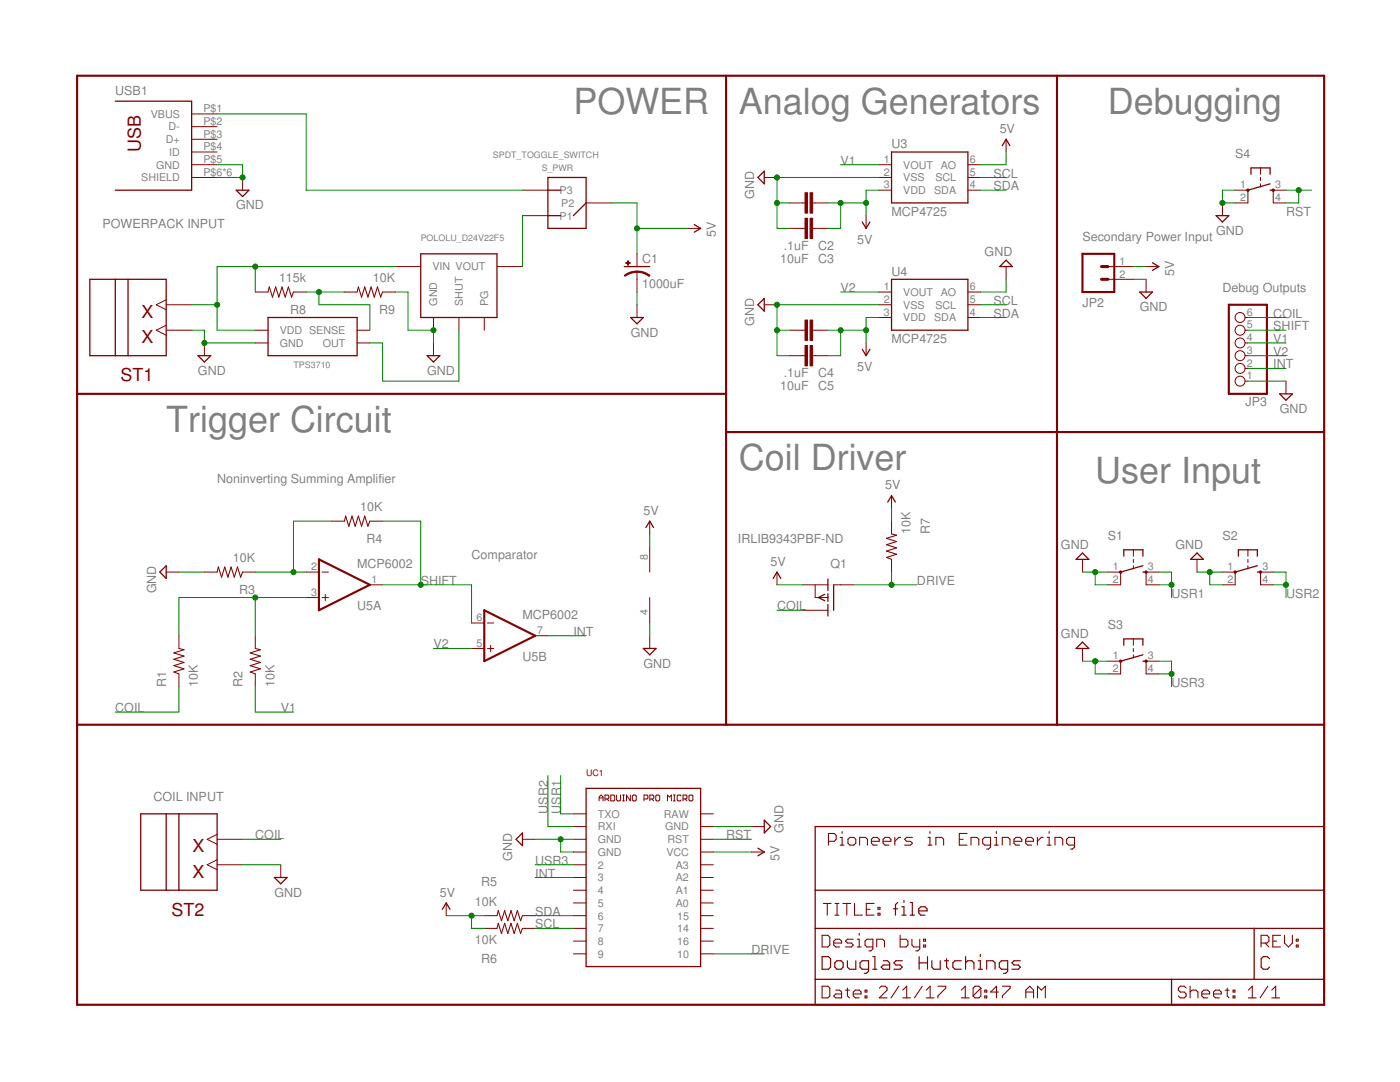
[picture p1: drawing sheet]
<svg xmlns="http://www.w3.org/2000/svg" width="279mm" height="216mm" viewBox="0 0 279 216" stroke-linecap="round" stroke-linejoin="round" font-family="sans-serif">
<g fill="none" stroke="#800000" stroke-width=".42">
<path d="M15.4 15.1h248.9v185.4h-248.9zM144.9 15.1v129.5M210.9 15.1v129.5M216 50.7h6.4v7.6h-6.4zM15.4 78.6h129.5M245.2 60.8h7.6v17.8h-7.6zM144.9 86.2h119.4M63.6 111.6l10.2 5.1-10.2 5.1zM96.6 121.8l10.2 5.1-10.2 5zM15.4 144.6h248.9"/>
<circle cx="249" cy="38" r=".13"/>
<circle cx="254.1" cy="38" r=".13"/>
<circle cx="223.6" cy="114.2" r=".13"/>
<circle cx="228.7" cy="114.2" r=".13"/>
<circle cx="246.5" cy="114.2" r=".13"/>
<circle cx="251.6" cy="114.2" r=".13"/>
<circle cx="223.6" cy="131.9" r=".13"/>
<circle cx="228.7" cy="131.9" r=".13"/>
</g>
<g fill="none" stroke="#800000" stroke-width=".25">
<path d="M23 20.2h15.2v17.8h-15.2M47.1 38h2.6l-1.3 1.2zM109.3 35.4h7.7v10.2h-7.7zM109.3 38h2.6M152.5 34.1v2.6l-1.2-1.3zM177.9 30.3h15.3v10.2h-15.3zM200 29.1l.8-1.3 .7 1.3M249.7 34.8v-1.3h3.8v1.3M253.5 38h.6M253.5 36.7l-4.5 1.3M17.9 55.7h15.3v15.3h-15.3zM23 55.7v15.3"/>
<path d="M25.5 55.7v15.3M84 50.7h15.2v12.7h-15.2zM109.3 43h2.6M117 40.5l-2.6 2.5M124.6 53.2h5.1M138.6 44.8l1.2 .8-1.2 .7M152.5 59.5v2.6l-1.2-1.3zM172.1 44.3l.7 1.3 .8-1.3M177.9 55.7h15.3v10.2h-15.3zM200.8 51.9l1.3 1.3h-2.6zM227.5 58.3h2.5l-1.3 1.2zM230 52.4l1.3 .8-1.3 .8"/>
<path d="M242.7 43h2.5l-1.2 1.3zM39.5 71h2.6l-1.3 1.2zM53.5 63.4h17.8v7.6h-17.8zM85.2 71h2.6l-1.3 1.2zM125.9 63.4h2.5l-1.3 1.2zM172.1 69.7l.7 1.3 .8-1.3M255.4 78.6h2.5l-1.3 1.3zM33.2 112.9v2.5l-1.3-1.2zM128.9 105.3l.8-1.3 .7 1.3M154.3 115.4l.8-1.2 .7 1.2M164.6 118.6l-1.3 .6 1.3 .7M165.2 115.5v2.3"/>
<path d="M165.2 118.5v1.5M166.4 116.7v5.1M177.2 100.2l.7-1.3 .8 1.3M216 110.3l1.3 1.3h-2.5zM224.3 111v-1.3h3.8v1.3M228.1 114.2h.6M228.1 112.9l-4.5 1.3M238.9 110.3l1.3 1.3h-2.6zM247.1 111v-1.3h3.8v1.3M250.9 114.2h.7M250.9 112.9l-4.4 1.3M128.4 129.4h2.5l-1.2 1.3z"/>
<path d="M165.2 120.6v2.3M216 128.1l1.3 1.3h-2.5zM224.3 128.8v-1.3h3.8v1.3M228.1 131.9h.6M228.1 130.7l-4.5 1.2M117 157.3h22.8v35.6h-22.8zM28.1 162.4h15.2v15.2h-15.2zM33.2 162.4v15.2M35.7 162.4v15.2M54.8 175.1h2.5l-1.3 1.3zM104.3 166.2v2.5l-1.3-1.2zM151.3 169.2l1.2 .8-1.2 .8"/>
<path d="M152.5 163.7l1.3 1.2-1.3 1.3zM162.7 164.9h101.6v35.6h-101.6zM162.7 177.6h101.6M88.3 181.4l.7-1.2 .8 1.2M162.7 185.3h101.6M162.7 195.4h101.6M233.8 195.4v5.1M250.3 185.3v10.1"/>
</g>
<g fill="none" stroke="#800000" stroke-width=".21">
<path d="M53.5 58.3l.2-1 .7 2 .6-2 .6 2 .7-2 .6 2 .7-2 .6 2 .4-1M71.3 58.3l.2-1 .7 2 .6-2 .6 2 .7-2 .6 2 .6-2 .7 2 .3-1M43.3 114.2l.3-1.1 .6 2.1 .7-2.1 .6 2.1 .6-2.1 .7 2.1 .6-2.1 .6 2.1 .4-1M68.7 104l.3-1 .6 2 .7-2 .6 2 .6-2 .7 2 .6-2 .6 2 .4-1M177.9 106.5l1 .3-2 .6 2 .7-2 .6 2 .6-2 .7 2 .6-2 .6 1 .4M35.7 129.4l1 .2-2 .7 2 .6-2 .7 2 .6-2 .6 2 .7-2 .6 1 .4M50.9 129.4l1.1 .2-2.1 .7 2.1 .6-2.1 .7 2.1 .6-2.1 .6 2.1 .7-2.1 .6 1 .4M165.3 167.9h1.2l.4-.4v-.8l-.4-.4h-1.2v2.3M167.7 167.1h.4v1.5M167.7 168.6h.7M168.1 165.9v.4M169.6 167.1h.8l.4 .4v.8l-.4 .3h-.8l-.4-.3v-.8z"/>
<path d="M171.6 168.6v-1.5h1.1l.4 .4v1.1M173.9 167.9h1.6v-.4l-.4-.4h-.8l-.4 .4v.8l.4 .3h.8M176.2 167.9h1.6v-.4l-.4-.4h-.8l-.4 .4v.8l.4 .3h.8M178.6 167.1v1.5M179.7 167.1h-.3l-.8 .8M182.1 167.1h-1.2l-.4 .4 .4 .4h.8l.4 .4-.4 .3h-1.2M185.2 167.1h.4v1.5M185.2 168.6h.8M185.6 165.9v.4M186.8 168.6v-1.5h1.1l.4 .4v1.1M191.5 167.5h.7M193 166.3h-1.5v2.3h1.5"/>
<path d="M193.8 168.6v-1.5h1.1l.4 .4v1.1M197.7 168.6h-1.2l-.4-.3v-.8l.4-.4h1.2v1.9l-.4 .4h-.4M198.5 167.1h.3v1.5M198.5 168.6h.7M198.8 165.9v.4M200 168.6v-1.5h1.2l.4 .4v1.1M202.4 167.9h1.5v-.4l-.4-.4h-.7l-.4 .4v.8l.4 .3h.7M204.7 167.9h1.5v-.4l-.3-.4h-.8l-.4 .4v.8l.4 .3h.8M207 167.1v1.5M208.2 167.1h-.4l-.8 .8M209 167.1h.4v1.5M209 168.6h.8"/>
<path d="M209.4 165.9v.4M210.5 168.6v-1.5h1.2l.4 .4v1.1M214.4 168.6h-1.1l-.4-.3v-.8l.4-.4h1.1v1.9l-.4 .4h-.3M99.2 182.7l.2-1 .7 2 .6-2 .6 2 .7-2 .6 2 .7-2 .6 2 .4-1M99.2 185.3l.2-1.1 .7 2.1 .6-2.1 .6 2.1 .7-2.1 .6 2.1 .7-2.1 .6 2.1 .4-1M164.1 186.6h1.1l.4 .4v1.6l-.4 .4h-1.1zM164.1 196.8h1.1l.4 .4v1.5l-.4 .4h-1.1zM164.3 180.3h1.6M165.1 180.3v2.3M166.4 188.2h1.6v-.4l-.4-.4h-.8l-.4 .4v.8l.4 .4h.8M166.6 180.3h.8M166.6 182.6h.8"/>
<path d="M166.8 197.6h.8l.4 .4v1.1h-1.2l-.4-.4 .4-.4h1.2M167 180.3v2.3M168.2 180.3h1.6M168.7 197.6h.8M169 180.3v2.3M169.1 197.2v1.5l.4 .4M170.3 198.3h1.6v-.3l-.4-.4h-.8l-.4 .4v.7l.4 .4h.8M170.3 187.4h-1.2l-.4 .4 .4 .4h.8l.4 .4-.4 .4h-1.2M170.5 180.3v2.3h1.6M171.1 189h.8M171.1 187.4h.4v1.6M171.5 186.2v.4"/>
<path d="M172.6 198.7h.4v.4h-.4zM172.6 197.6h.4v.4h-.4zM172.9 181.4h.8M174.2 189h-1.2l-.4-.4v-.8l.4-.4h1.2v2l-.4 .3h-.4M174.5 180.3h-1.6v2.3h1.6M175 189v-1.6h1.1l.4 .4v1.2M175.2 182.2h.4v.4h-.4zM175.2 181.1h.4v.3h-.4zM175.5 197.2l.4-.4h.8l.3 .4v.4l-1.5 1.5h1.5M179.4 196.8l-1.6 2.3M179.6 186.6v2.4h1.2l.4-.4v-.8l-.4-.4h-1.2M180.2 199.1h1.5"/>
<path d="M180.2 197.6l.8-.8v2.3M182 187.4v1.2l.4 .4h1.2M183.6 187.4v2l-.4 .3h-.4M184.1 196.8l-1.6 2.3M184.3 188.6h.4v.4h-.4zM184.3 187.4h.4v.4h-.4zM184.8 199.1h1.6M184.8 197.6l.8-.8v2.3M187.2 196.8h1.5v.4l-1.5 1.5v.4M191.9 199.1h1.5M191.9 197.6l.7-.8v2.3M195.7 197.2v1.5l-.3 .4h-.8l-.4-.4"/>
<path d="M195.7 197.2l-.3-.4h-.8l-.4 .4v1.5M195.7 197.2l-1.5 1.5M196.5 198.7h.4v.4h-.4zM196.5 197.6h.4v.4h-.4zM199.3 198h-1.6l1.2-1.2v2.3M200 196.8h1.6v.4l-1.6 1.5v.4M204.7 198h1.6M204.7 199.1v-1.5l.8-.8 .8 .8v1.5M207.1 199.1v-2.3l.7 .8 .8-.8v2.3M236.7 197.2l-.4-.4h-.7l-.4 .4v.4l.4 .4h.7l.4 .3v.4l-.4 .4h-.7l-.4-.4M237.5 198l.4-.4h.8l.4 .4v1.1M237.5 196.8v2.3"/>
<path d="M239.8 198.3h1.6v-.3l-.4-.4h-.8l-.4 .4v.7l.4 .4h.8M242.2 198.3h1.5v-.3l-.3-.4h-.8l-.4 .4v.7l.4 .4h.8M244.5 197.6h.8M244.9 197.2v1.5l.4 .4M246.1 198.7h.4v.4h-.4zM246.1 197.6h.4v.4h-.4zM249.1 199.1h1.6M249.1 197.6l.8-.8v2.3M251.7 188.2h1.2l.3-.4v-.8l-.3-.4h-1.2v2.4M252.5 188.2l.7 .8M253 196.8l-1.5 2.3M253.8 199.1h1.6"/>
<path d="M253.8 197.6l.8-.8v2.3M254 187.8h.8M255.6 186.6h-1.6v2.4h1.6M256.3 186.6v1.6l.8 .8 .8-.8v-1.6M258.7 188.6h.4v.4h-.4zM258.7 187.4h.4v.4h-.4z"/>
</g>
<g fill="none" stroke="#800000" stroke-width=".23">
<path d="M180.4 179.7v.4M164.1 190.9h1.2l.5 .4v1.7l-.5 .4h-1.2zM166.6 192.1l.4-.4h.9l.4 .4v.9l-.4 .4h-.9l-.4-.4zM169.1 191.7v1.3l.4 .4h1.3v-1.7M173.3 193.4h-1.2l-.5-.4v-.9l.5-.4h1.2v2.1l-.4 .4h-.4M174.2 193.4h.8M174.2 190.9h.4v2.5M176.3 191.7h.8l.4 .4v1.3h-1.2l-.4-.4 .4-.4h1.2M178.3 181.3h.8M179.1 180.1l-.4 .4v2.1M180 180.9h.4v1.7M180 182.6h.8"/>
<path d="M180.1 191.7h-1.3l-.4 .4 .4 .5h.8l.5 .4-.5 .4h-1.2M181.7 182.6h.8M181.7 180.1h.4v2.5M183.3 181.8h1.7v-.5l-.4-.4h-.8l-.5 .4v.9l.5 .4h.8M183.4 190.9v2.5M183.4 192.1h1.7M185.1 190.9v2.5M186 191.7v1.3l.4 .4h1.2v-1.7M188.5 191.7h.8M188.9 191.3v1.7l.4 .4M191.9 191.7h-1.3l-.4 .4v.9l.4 .4h1.3M192.7 192.1l.4-.4h.9l.4 .4v1.3"/>
<path d="M192.7 190.9v2.5M195.2 193.4h.9M195.2 191.7h.4v1.7M195.6 190.5v.4M196.9 193.4v-1.7h1.3l.4 .4v1.3M201.1 193.4h-1.2l-.5-.4v-.9l.5-.4h1.2v2.1l-.4 .4h-.4M203.6 191.7h-1.2l-.4 .4 .4 .5h.8l.4 .4-.4 .4h-1.2M253.4 191.3l-.5-.4h-.8l-.4 .4v1.7l.4 .4h.8l.5-.4"/>
</g>
<g fill="none" stroke="#800000" stroke-width=".2">
<path d="M38.2 32.9h5.1M38.2 35.4h5.1M38.2 22.7h5.1M38.2 25.3h5.1M38.2 27.8h5.1M38.2 30.3h5.1M48.4 35.4v2.6M104.3 38h5M152.5 35.4h2.6M175.4 32.9h2.5M175.4 35.4h2.5M175.4 38h2.5"/>
<path d="M193.2 32.9h2.5M193.2 35.4h2.5M193.2 38h2.5M200.8 27.8v2.5M246.5 38h2.5v2.5h-2.5M251.6 33.5v1.3M251.6 35.4v.6M251.6 36.7v.6M256.6 38h-2.5v2.5h2.5M33.2 59.8l-2 1 2 1M50.9 58.3h2.6M58.6 58.3h2.5"/>
<path d="M68.7 58.3h2.6M76.3 58.3h2.6M78.9 53.2h5.1M99.2 53.2h5.1M104.3 43h5M117 40.5h5M127.1 50.7v2.5M127.1 54.2v4.1M137.3 45.6h2.5M157.6 45.6h3.1M157.6 40.5h3.1M162.2 45.6h3"/>
<path d="M162.2 40.5h3M172.8 43v2.6M175.4 58.3h2.5M193.2 58.3h2.5M200.8 53.2v2.5M221.1 53.2h5.1M221.1 55.7h5.1M228.7 53.2h2.6M228.7 55.7v2.6M244 40.5v2.5M33.2 64.9l-2 1 2 1M33.2 65.9h5"/>
<path d="M33.2 60.8h5M40.8 68.4v2.6M50.9 65.9h2.6M50.9 68.4h2.6M71.3 65.9h2.5M71.3 68.4h2.5M86.5 63.4v2.5M86.5 68.4v2.6M91.6 63.4v2.5M96.6 63.4v2.5M127.1 60.8v2.6M152.5 60.8h2.6"/>
<path d="M157.6 65.9h3.1M157.6 71h3.1M162.2 65.9h3M162.2 71h3M172.8 68.4v2.6M175.4 60.8h2.5M175.4 63.4h2.5M193.2 60.8h2.5M193.2 63.4h2.5M248.5 65.9h.5M248.5 63.4h.5M248.5 71h.5"/>
<path d="M248.5 76.1h.5M248.5 73.5h.5M248.5 68.4h.5M256.6 76.1v2.5M177.9 98.9v2.6M33.2 114.2h2.5M40.8 114.2h2.5M48.4 114.2h2.5M61.1 119.2h2.5M61.1 114.2h2.5M64.3 119.2h1.3M64.3 114.2h1.3"/>
<path d="M64.9 118.6v1.3M66.2 104h2.5M73.8 116.7h2.5M73.8 104h2.5M129.7 104v2.5M129.7 109.1v5.1M129.7 119.2v5.1M155.1 114.2v2.5M160.1 116.7h5.1M162.7 116.7v2.5h2.5M166.5 116.7h3.8M177.9 104v2.5"/>
<path d="M177.9 111.6v2.6M216 111.6v2.6M221.1 114.2h2.5v2.5h-2.5M226.2 109.7v1.3M226.2 111.6v.6M226.2 112.9v.6M231.3 114.2h-2.6v2.5h2.6M238.9 111.6v2.6M244 114.2h2.5v2.5h-2.5M249 109.7v1.3M249 111.6v.6M249 112.9v.6"/>
<path d="M254.1 114.2h-2.5v2.5h2.5M35.7 126.9v2.5M35.7 134.5v2.5M50.9 126.9v2.5M50.9 134.5v2.5M94.1 129.4h2.5M94.1 124.3h2.5M97.3 129.4h1.3M97.3 124.3h1.3M97.9 128.8v1.2M106.8 126.9h2.5M129.7 126.9v2.5"/>
<path d="M160.1 121.8h5.1M216 129.4v2.5M221.1 131.9h2.5v2.6h-2.5M226.2 127.5v1.3M226.2 129.4v.6M226.2 130.7v.6M231.3 131.9h-2.6v2.6h2.6M119.6 159.8v-.8l.4-.4 .4 .4v.8M119.6 159.2h.8M120.7 159.4h.6l.2-.2v-.4l-.2-.2h-.6v1.2M121.1 159.4l.4 .4M121.9 158.6h.6l.2 .2v.8l-.2 .2h-.6z"/>
<path d="M123.1 158.6v1l.2 .2h.4l.1-.2v-1M124.2 158.6h.4M124.2 159.8h.4M124.4 158.6v1.2M125.8 158.6v1.2l-.8-1.2v1.2M126.2 158.8l.2-.2h.4l.2 .2v.8l-.2 .2h-.4l-.2-.2zM128.5 159.4h.6l.2-.2v-.4l-.2-.2h-.6v1.2M129.7 159.4h.6l.2-.2v-.4l-.2-.2h-.6v1.2M130.1 159.4l.4 .4M131.1 158.6h.3l.3 .2v.8l-.3 .2h-.3l-.2-.2v-.8zM133.2 159.8v-1.2l.4 .4 .4-.4v1.2M134.4 158.6h.4"/>
<path d="M134.4 159.8h.4M134.6 158.6v1.2M135.9 158.8l-.2-.2h-.4l-.2 .2v.8l.2 .2h.4l.2-.2M136.3 159.4h.6l.2-.2v-.4l-.2-.2h-.6v1.2M136.7 159.4l.4 .4M137.7 158.6h.4l.2 .2v.8l-.2 .2h-.4l-.2-.2v-.8zM43.3 167.5h5.1M43.3 172.6h5.1M43.3 171.6l-2 1 2 .9M43.3 166.5l-2 1 2 1M56 172.6v2.5M104.3 167.5h2.5"/>
<path d="M114.4 162.4h2.6M114.4 164.9h2.6M114.4 167.5h2.6M114.4 172.6h2.6M114.4 175.1h2.6M114.4 177.6h2.6M114.4 170h2.6M139.8 162.4h2.6M139.8 164.9h2.6M139.8 167.5h2.6M139.8 172.6h2.6M139.8 175.1h2.6"/>
<path d="M139.8 177.6h2.6M139.8 170h2.6M150 164.9h2.5M150 170h2.5M89 180.2v2.5M96.6 182.7h2.6M96.6 185.3h2.6M104.3 182.7h2.5M104.3 185.3h2.5M114.4 180.2h2.6M114.4 182.7h2.6M114.4 185.3h2.6"/>
<path d="M114.4 187.8h2.6M114.4 190.3h2.6M139.8 180.2h2.6M139.8 182.7h2.6M139.8 185.3h2.6M139.8 187.8h2.6M139.8 190.3h2.6"/>
<circle cx="247.5" cy="76.1" r=".99"/>
<circle cx="247.5" cy="73.5" r=".99"/>
<circle cx="247.5" cy="63.4" r=".99"/>
<circle cx="247.5" cy="71" r=".99"/>
<circle cx="247.5" cy="65.9" r=".99"/>
<circle cx="247.5" cy="68.4" r=".99"/>
</g>
<path d="M219.8 55.7h1.3M219.8 53.2h1.3" fill="none" stroke="#800000" stroke-width=".61"/>
<g fill="#800000" stroke="#800000" stroke-width=".2">
<path d="M160.7 43.5h.5v4.1h-.5z"/>
<path d="M161.7 43.5h.5v4.1h-.5z"/>
<path d="M160.7 38.5h.5v4h-.5z"/>
<path d="M161.7 38.5h.5v4h-.5z"/>
<path d="M160.7 68.9h.5v4.1h-.5z"/>
<path d="M161.7 68.9h.5v4.1h-.5z"/>
<path d="M160.7 63.9h.5v4h-.5z"/>
<path d="M161.7 63.9h.5v4h-.5z"/>
<path d="M124.9 52.4h.9v.1h-.9z"/>
<path d="M125.3 52h.1v.9h-.1z"/>
</g>
<g fill="#800000" stroke="#800000" stroke-width=".2">
<path d="M127.1 54.1h.3a4.1 4.1 0 0 1 2.3 .8l-.2 .3-1.3-.7-1.1-.2z" fill-rule="evenodd"/>
<path d="M124.6 54.9l1.2-.6 1.3-.2v.2l-1.5 .3-.9 .5z" fill-rule="evenodd"/>
</g>
<g fill="none" stroke="#008000" stroke-width=".2">
<path d="M43.3 32.9h5.1v2.5h-5.1M43.3 22.7h17.8v15.3h43.2M167.8 32.9h7.6M175.4 35.4h-20.3v10.2h2.5M175.4 38h-2.6v5M195.7 35.4h5.1M195.7 38h5.1M200.8 30.3v2.6h-5.1M246.5 38h-2.5v2.5h2.5M256.6 38h5.1M259.2 38v2.5h-2.6M50.9 53.2v5.1"/>
<path d="M61.1 58.3h7.6M63.6 58.3v2.5h10.2v5.1M78.9 53.2h-35.6v12.7h7.6M78.9 58.3h2.5v7.6h5.1v2.5M104.3 43v10.2M122 40.5h5.1v10.2M127.1 45.6h10.2M127.1 58.3v2.5M155.1 40.5h2.5M165.2 40.5h7.6M167.8 40.5v5.1h-2.6M167.8 58.3h7.6"/>
<path d="M200.8 55.7v2.6h-5.1M226.2 55.7h2.5M226.2 53.2h2.5M38.2 65.9h2.6v2.5h10.1M38.2 60.8h5.1M91.6 65.9v10.2h-15.3v-7.7h-2.5M155.1 65.9h2.5M165.2 65.9h7.6M167.8 65.9v5.1h-2.6M175.4 60.8h-20.3v10.2h2.5M175.4 63.4h-2.6v5M195.7 60.8h5.1"/>
<path d="M195.7 63.4h5.1M249 68.4h7.6M249 65.9h7.6M249 71h7.6M249 76.1h7.6M249 63.4h7.6M249 73.5h7.6M35.7 114.2h5.1M50.9 114.2h10.2M50.9 119.2v7.7M61.1 119.2h-25.4v7.7M66.2 104h-7.6v10.2"/>
<path d="M76.3 116.7h17.8v7.6M76.3 104h7.7v12.7M129.7 106.5v2.6M155.1 116.7h5M170.3 116.7h12.7M177.9 101.5v2.5M177.9 114.2v2.5M216 114.2h5.1M218.6 114.2v2.5h2.5M231.3 114.2h2.5v5M231.3 116.7h2.5M238.9 114.2h5.1"/>
<path d="M241.4 114.2v2.5h2.6M254.1 114.2h2.5v5M254.1 116.7h2.5M35.7 137v5.1h-12.7M50.9 137v5.1h7.7M86.5 129.4h7.6M109.3 126.9h7.7M129.7 124.3v2.6M155.1 121.8h5M216 131.9h5.1M218.6 131.9v2.6h2.5M231.3 134.5h2.5"/>
<path d="M231.3 131.9h2.5v5.1M109.3 154.8v10.1h5.1M111.9 154.8v7.6h2.5M48.4 167.5h7.6M48.4 172.6h7.6M106.8 167.5h7.6M106.8 172.6h7.6M106.8 175.1h7.6M111.9 167.5v2.5h2.5M142.4 170h7.6M142.4 167.5h7.6M142.4 164.9h7.6"/>
<path d="M89 182.7h7.6M94.1 182.7v2.6h2.5M106.8 185.3h7.6M106.8 182.7h7.6M142.4 190.3h10.1"/>
</g>
<g fill="#008000" stroke="#008000" stroke-width=".2">
<circle cx="40.8" cy="68.4" r=".51"/>
<circle cx="111.9" cy="167.5" r=".51"/>
<circle cx="155.1" cy="35.4" r=".51"/>
<circle cx="155.1" cy="40.5" r=".51"/>
<circle cx="155.1" cy="60.8" r=".51"/>
<circle cx="155.1" cy="65.9" r=".51"/>
<circle cx="244" cy="40.5" r=".51"/>
<circle cx="218.6" cy="114.2" r=".51"/>
<circle cx="241.4" cy="114.2" r=".51"/>
<circle cx="48.4" cy="35.4" r=".51"/>
<circle cx="218.6" cy="131.9" r=".51"/>
<circle cx="86.5" cy="65.9" r=".51"/>
<circle cx="127.1" cy="45.6" r=".51"/>
<circle cx="172.8" cy="40.5" r=".51"/>
<circle cx="167.8" cy="40.5" r=".51"/>
<circle cx="172.8" cy="65.9" r=".51"/>
<circle cx="167.8" cy="65.9" r=".51"/>
<circle cx="94.1" cy="182.7" r=".51"/>
<circle cx="84" cy="116.7" r=".51"/>
<circle cx="50.9" cy="119.2" r=".51"/>
<circle cx="58.6" cy="114.2" r=".51"/>
<circle cx="177.9" cy="116.7" r=".51"/>
<circle cx="259.2" cy="38" r=".51"/>
<circle cx="233.8" cy="116.7" r=".51"/>
<circle cx="256.6" cy="116.7" r=".51"/>
<circle cx="43.3" cy="60.8" r=".51"/>
<circle cx="50.9" cy="53.2" r=".51"/>
<circle cx="233.8" cy="134.5" r=".51"/>
<circle cx="63.6" cy="58.3" r=".51"/>
</g>
<g font-size="7.2" fill="#808080">
<text x="114.4" y="22.7">POWER</text>
<text x="147.5" y="22.7">Analog Generators</text>
<text x="221.1" y="22.7">Debugging</text>
<text x="33.2" y="86.2">Trigger Circuit</text>
<text x="147.5" y="93.8">Coil Driver</text>
<text x="218.6" y="96.4">User Input</text>
</g>
<g font-size="3.6" fill="#800000">
<text x="28.1" y="30.3" transform="rotate(-90 28.1 30.3)">USB</text>
<text x="28.2" y="63.4">X</text>
<text x="28.2" y="68.4">X</text>
<text x="24.1" y="76.1">ST1</text>
<text x="38.4" y="170">X</text>
<text x="38.4" y="175.1">X</text>
<text x="34.2" y="182.7">ST2</text>
</g>
<g font-size="2.5" fill="#808080">
<text x="23" y="18.9">USB1</text>
<text x="177.9" y="29.6">U3</text>
<text x="199.5" y="26.5">5V</text>
<text x="167.8" y="32.9">V1</text>
<text x="198.2" y="35.4">SCL</text>
<text x="246.5" y="31.6">S4</text>
<text x="47.1" y="41.8">GND</text>
<text x="150.5" y="39.7" transform="rotate(-90 150.5 39.7)">GND</text>
<text x="198.2" y="38">SDA</text>
<text x="20.5" y="45.6">POWERPACK INPUT</text>
<text x="142.9" y="47.4" transform="rotate(-90 142.9 47.4)">5V</text>
<text x="177.9" y="43">MCP4725</text>
<text x="242.7" y="46.8">GND</text>
<text x="256.7" y="43">RST</text>
<text x="128.1" y="52.6">C1</text>
<text x="155.7" y="52.4">10uF</text>
<text x="156.4" y="49.9">.1uF</text>
<text x="163.3" y="52.4">C3</text>
<text x="163.3" y="49.9">C2</text>
<text x="171.1" y="48.6">5V</text>
<text x="196.5" y="51.2">GND</text>
<text x="216" y="48.1">Secondary Power Input</text>
<text x="55.7" y="56.2">115k</text>
<text x="74.4" y="56.2">10K</text>
<text x="128.1" y="57.4">1000uF</text>
<text x="167.8" y="58.3">V2</text>
<text x="177.9" y="55">U4</text>
<text x="234.3" y="55" transform="rotate(-90 234.3 55)">5V</text>
<text x="244" y="58.3">Debug Outputs</text>
<text x="57.9" y="62.6">R8</text>
<text x="75.7" y="62.6">R9</text>
<text x="150.5" y="65.1" transform="rotate(-90 150.5 65.1)">GND</text>
<text x="198.2" y="63.4">SDA</text>
<text x="198.2" y="60.8">SCL</text>
<text x="216" y="61.3">JP2</text>
<text x="227.4" y="62.1">GND</text>
<text x="254.1" y="63.4">COIL</text>
<text x="254.1" y="65.9">SHIFT</text>
<text x="125.9" y="67.2">GND</text>
<text x="177.9" y="68.4">MCP4725</text>
<text x="254.1" y="71">V2</text>
<text x="254.1" y="68.4">V1</text>
<text x="39.5" y="74.8">GND</text>
<text x="85.2" y="74.8">GND</text>
<text x="155.7" y="77.8">10uF</text>
<text x="156.4" y="75.3">.1uF</text>
<text x="163.3" y="77.8">C5</text>
<text x="163.3" y="75.3">C4</text>
<text x="171.1" y="74">5V</text>
<text x="254.1" y="73.5">INT</text>
<text x="248.5" y="81">JP3</text>
<text x="255.4" y="82.4">GND</text>
<text x="43.3" y="96.4">Noninverting Summing Amplifier</text>
<text x="71.9" y="102">10K</text>
<text x="176.7" y="97.6">5V</text>
<text x="128.4" y="102.7">5V</text>
<text x="181.7" y="106.5" transform="rotate(-90 181.7 106.5)">10K</text>
<text x="185.5" y="106.5" transform="rotate(-90 185.5 106.5)">R7</text>
<text x="221.1" y="107.8">S1</text>
<text x="244" y="107.8">S2</text>
<text x="46.5" y="112.1">10K</text>
<text x="71.3" y="113.4">MCP6002</text>
<text x="73.1" y="108.3">R4</text>
<text x="94.1" y="111.6">Comparator</text>
<text x="147.3" y="108.3">IRLIB9343PBF-ND</text>
<text x="153.8" y="112.9">5V</text>
<text x="165.7" y="113.4">Q1</text>
<text x="211.7" y="109.6">GND</text>
<text x="234.6" y="109.6">GND</text>
<text x="31.1" y="118.4" transform="rotate(-90 31.1 118.4)">GND</text>
<text x="47.7" y="118.5">R3</text>
<text x="84" y="116.7">SHIFT</text>
<text x="183" y="116.7">DRIVE</text>
<text x="233.8" y="119.2">USR1</text>
<text x="256.7" y="119.2">USR2</text>
<text x="71.3" y="121.6">U5A</text>
<text x="104.3" y="123.5">MCP6002</text>
<text x="155.1" y="121.8">COIL</text>
<text x="221.1" y="125.6">S3</text>
<text x="86.5" y="129.4">V2</text>
<text x="104.3" y="131.8">U5B</text>
<text x="114.4" y="126.8">INT</text>
<text x="211.7" y="127.4">GND</text>
<text x="33.2" y="137" transform="rotate(-90 33.2 137)">R1</text>
<text x="39.5" y="137" transform="rotate(-90 39.5 137)">10K</text>
<text x="48.4" y="137" transform="rotate(-90 48.4 137)">R2</text>
<text x="54.8" y="137" transform="rotate(-90 54.8 137)">10K</text>
<text x="128.4" y="133.2">GND</text>
<text x="233.8" y="137">USR3</text>
<text x="23" y="142.1">COIL</text>
<text x="56" y="142.1">V1</text>
<text x="30.6" y="159.9">COIL INPUT</text>
<text x="50.9" y="167.5">COIL</text>
<text x="109.4" y="162.4" transform="rotate(-90 109.4 162.4)">USR2</text>
<text x="111.9" y="162.4" transform="rotate(-90 111.9 162.4)">USR1</text>
<text x="144.9" y="167.5">RST</text>
<text x="156.3" y="166.2" transform="rotate(-90 156.3 166.2)">GND</text>
<text x="102.2" y="171.8" transform="rotate(-90 102.2 171.8)">GND</text>
<text x="106.8" y="172.6">USR3</text>
<text x="155.6" y="171.8" transform="rotate(-90 155.6 171.8)">5V</text>
<text x="54.8" y="178.9">GND</text>
<text x="87.8" y="178.9">5V</text>
<text x="96" y="176.9">R5</text>
<text x="106.8" y="175.1">INT</text>
<text x="94.8" y="180.7">10K</text>
<text x="106.8" y="182.7">SDA</text>
<text x="106.8" y="185.3">SCL</text>
<text x="94.8" y="188.3">10K</text>
<text x="150" y="190.3">DRIVE</text>
<text x="96" y="192.1">R6</text>
</g>
<g font-size="2.1" fill="#808080">
<text x="30.1" y="23.5">VBUS</text>
<text x="40.6" y="22.4">P$1</text>
<text x="33.1" y="28.6">D+</text>
<text x="33.6" y="26">D-</text>
<text x="40.6" y="24.9">P$2</text>
<text x="40.6" y="27.4">P$3</text>
<text x="40.6" y="30">P$4</text>
<text x="31.2" y="33.6">GND</text>
<text x="33.8" y="31.1">ID</text>
<text x="40.6" y="32.5">P$5</text>
<text x="40.6" y="35.1">P$6*6</text>
<text x="176.4" y="32.5">1</text>
<text x="176.4" y="35.1">2</text>
<text x="180.3" y="33.6">VOUT</text>
<text x="187.7" y="33.6">AO</text>
<text x="193.5" y="32.5">6</text>
<text x="193.5" y="35.1">5</text>
<text x="28.2" y="36.2">SHIELD</text>
<text x="111.7" y="38.7">P3</text>
<text x="112" y="41.3">P2</text>
<text x="176.4" y="37.6">3</text>
<text x="180.3" y="36.2">VSS</text>
<text x="180.3" y="38.7">VDD</text>
<text x="186.4" y="38.7">SDA</text>
<text x="186.7" y="36.2">SCL</text>
<text x="193.5" y="37.6">4</text>
<text x="247.5" y="37.6">1</text>
<text x="247.5" y="40.1">2</text>
<text x="254.5" y="37.6">3</text>
<text x="254.5" y="40.1">4</text>
<text x="111.7" y="43.8">P1</text>
<text x="86.3" y="54">VIN VOUT</text>
<text x="223.4" y="52.8">1</text>
<text x="176.4" y="57.9">1</text>
<text x="180.3" y="59">VOUT</text>
<text x="187.7" y="59">AO</text>
<text x="193.5" y="57.9">6</text>
<text x="223.4" y="55.4">2</text>
<text x="87.3" y="61" transform="rotate(-90 87.3 61)">GND</text>
<text x="92.3" y="61" transform="rotate(-90 92.3 61)">SHUT</text>
<text x="97.4" y="61" transform="rotate(-90 97.4 61)">PG</text>
<text x="176.4" y="60.5">2</text>
<text x="176.4" y="63">3</text>
<text x="180.3" y="61.6">VSS</text>
<text x="180.3" y="64.1">VDD</text>
<text x="186.4" y="64.1">SDA</text>
<text x="186.7" y="61.6">SCL</text>
<text x="193.5" y="60.5">5</text>
<text x="193.5" y="63">4</text>
<text x="248.8" y="65.5">5</text>
<text x="248.8" y="63">6</text>
<text x="55.8" y="69.2">GND</text>
<text x="55.8" y="66.7">VDD SENSE</text>
<text x="64.4" y="69.2">OUT</text>
<text x="248.8" y="70.6">3</text>
<text x="248.8" y="68.1">4</text>
<text x="248.8" y="75.7">1</text>
<text x="248.8" y="73.2">2</text>
<text x="62.1" y="113.8">2</text>
<text x="129.3" y="111.8" transform="rotate(-90 129.3 111.8)">8</text>
<text x="222.1" y="113.8">1</text>
<text x="229.1" y="113.8">3</text>
<text x="245" y="113.8">1</text>
<text x="251.9" y="113.8">3</text>
<text x="62.1" y="118.9">3</text>
<text x="74.2" y="116.3">1</text>
<text x="222.1" y="116.3">2</text>
<text x="229.1" y="116.3">4</text>
<text x="245" y="116.3">2</text>
<text x="251.9" y="116.3">4</text>
<text x="95.1" y="123.9">6</text>
<text x="129.3" y="122.7" transform="rotate(-90 129.3 122.7)">4</text>
<text x="95.1" y="129">5</text>
<text x="107.2" y="126.5">7</text>
<text x="222.1" y="131.6">1</text>
<text x="229.1" y="131.6">3</text>
<text x="222.1" y="134.1">2</text>
<text x="229.1" y="134.1">4</text>
<text x="119.3" y="163.2">TXO</text>
<text x="119.3" y="165.7">RXI</text>
<text x="132.5" y="163.2">RAW</text>
<text x="132.8" y="165.7">GND</text>
<text x="119.3" y="168.2">GND</text>
<text x="119.3" y="173.3">2</text>
<text x="119.3" y="170.8">GND</text>
<text x="133" y="170.8">VCC</text>
<text x="133.2" y="168.2">RST</text>
<text x="134.9" y="173.3">A3</text>
<text x="119.3" y="175.9">3</text>
<text x="119.3" y="178.4">4</text>
<text x="134.9" y="175.9">A2</text>
<text x="134.9" y="178.4">A1</text>
<text x="119.3" y="180.9">5</text>
<text x="119.3" y="183.5">6</text>
<text x="134.9" y="180.9">A0</text>
<text x="135.1" y="183.5">15</text>
<text x="119.3" y="186">7</text>
<text x="119.3" y="188.6">8</text>
<text x="119.3" y="191.1">9</text>
<text x="135.1" y="188.6">16</text>
<text x="135.1" y="186">14</text>
<text x="135.1" y="191.1">10</text>
</g>
<g font-size="1.8" fill="#808080">
<text x="98.4" y="31.6">SPDT_TOGGLE_SWITCH</text>
<text x="108.1" y="34.2">S_PWR</text>
<text x="84" y="48.1">POLOLU_D24V22F5</text>
<text x="58.6" y="73.5">TPS3710</text>
</g>
<text font-size="1.8" fill="#800000" x="117" y="154.8">UC1</text>
</svg>
